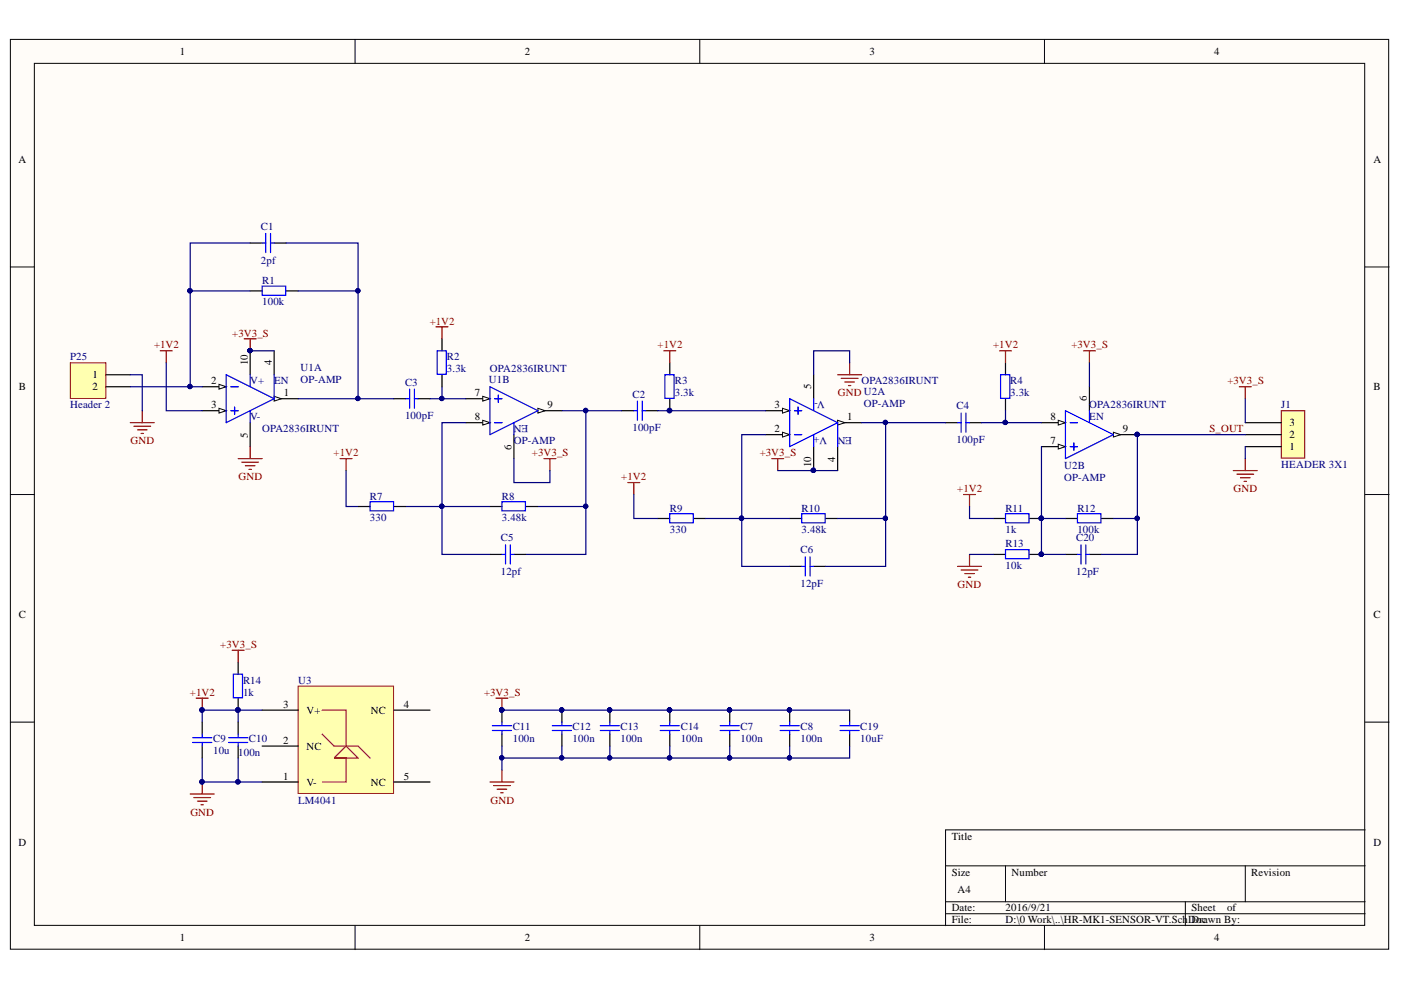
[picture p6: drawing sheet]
<svg xmlns="http://www.w3.org/2000/svg" width="297mm" height="210mm" viewBox="0 0 297 210" stroke-linecap="round" stroke-linejoin="round" font-family="sans-serif">
<g fill="#fffcf8" stroke="#000" stroke-width=".21">
<path d="M2.2 8.4h292.2v192.9h-292.2z"/>
<path d="M7.3 13.4h282v182.8h-282z"/>
</g>
<g fill="none" stroke="#000" stroke-width=".21">
<path d="M75.3 8.4v5M148.4 8.4v5M221.4 8.4v5M2.2 56.6h5.1M289.4 56.6h5.1M2.2 104.9h5.1M289.4 104.9h5.1M2.2 153.1h5.1M289.4 153.1h5.1M289.4 176h-88.9v20.3M75.3 196.3v5.1M148.4 196.3v5.1"/>
<path d="M200.5 183.6h88.9M200.5 191.2h88.9M200.5 193.7h88.9M213.2 183.6v7.6M221.4 196.3v5.1M251.3 191.2v5.1M264 183.6v7.6"/>
</g>
<path d="M42.9 82h5.1" fill="none" stroke="#000" stroke-width=".25"/>
<path d="M46.4 81.5l1.6 .5-1.6 .5z" fill="#fffcf8"/>
<path d="M46.4 81.5l1.6 .5-1.6 .5z" fill="none" stroke="#000" stroke-width=".21"/>
<path d="M42.9 87.1h5.1" fill="none" stroke="#000" stroke-width=".25"/>
<path d="M46.4 86.6l1.6 .5-1.6 .5z" fill="#fffcf8"/>
<path d="M46.4 86.6l1.6 .5-1.6 .5z" fill="none" stroke="#000" stroke-width=".21"/>
<path d="M58.1 84.5h5.1" fill="none" stroke="#000" stroke-width=".25"/>
<path d="M58.1 84l1.5 .5-1.5 .5z" fill="#fffcf8"/>
<path d="M58.1 84l1.5 .5-1.5 .5z" fill="none" stroke="#000" stroke-width=".21"/>
<path d="M53 74.4v5.1M58.1 74.4v5.1M53 89.6v5.1M98.8 89.6h5.1" fill="none" stroke="#000" stroke-width=".25"/>
<circle cx="53" cy="74.3" r=".46" fill="#000080" stroke="#000080" stroke-width=".21"/>
<path d="M48 79.5l10.1 5-10.1 5.1zM53 79.5v2.5M58.1 79.5v5M49 82h1.5M49 87.1h1.5M49.7 86.3v1.5M53 87.1v2.5" fill="none" stroke="#00f" stroke-width=".25"/>
<path d="M102.4 89.1l1.5 .5-1.5 .5z" fill="#fffcf8"/>
<path d="M102.4 89.1l1.5 .5-1.5 .5z" fill="none" stroke="#000" stroke-width=".21"/>
<path d="M98.8 84.5h5.1" fill="none" stroke="#000" stroke-width=".25"/>
<path d="M102.4 84l1.5 .5-1.5 .5z" fill="#fffcf8"/>
<path d="M102.4 84l1.5 .5-1.5 .5z" fill="none" stroke="#000" stroke-width=".21"/>
<path d="M114 87.1h5.1" fill="none" stroke="#000" stroke-width=".25"/>
<path d="M114 86.6l1.6 .5-1.6 .5z" fill="#fffcf8"/>
<path d="M114 86.6l1.6 .5-1.6 .5z" fill="none" stroke="#000" stroke-width=".21"/>
<path d="M103.9 82l10.1 5.1-10.1 5.1zM104.9 89.6h1.5M104.9 84.5h1.5M105.7 83.8v1.5M109 89.6v2.6" fill="none" stroke="#00f" stroke-width=".25"/>
<path d="M109 92.2v5M162.3 92.2h5.1" fill="none" stroke="#000" stroke-width=".25"/>
<path d="M165.9 91.6l1.5 .6-1.5 .5z" fill="#fffcf8"/>
<path d="M165.9 91.6l1.5 .6-1.5 .5z" fill="none" stroke="#000" stroke-width=".21"/>
<path d="M162.3 87.1h5.1" fill="none" stroke="#000" stroke-width=".25"/>
<path d="M165.9 86.6l1.5 .5-1.5 .5z" fill="#fffcf8"/>
<path d="M165.9 86.6l1.5 .5-1.5 .5z" fill="none" stroke="#000" stroke-width=".21"/>
<path d="M177.6 89.6h5.1" fill="none" stroke="#000" stroke-width=".25"/>
<path d="M177.6 89.1l1.5 .5-1.5 .5z" fill="#fffcf8"/>
<path d="M177.6 89.1l1.5 .5-1.5 .5z" fill="none" stroke="#000" stroke-width=".21"/>
<path d="M172.5 79.5v5M172.5 94.7v5.1M177.6 94.7v5.1M220.8 89.6h5.1" fill="none" stroke="#000" stroke-width=".25"/>
<circle cx="172.5" cy="99.7" r=".46" fill="#000080" stroke="#000080" stroke-width=".21"/>
<path d="M167.4 84.5l10.2 5.1-10.2 5.1zM168.4 92.2h1.6M168.4 87.1h1.6M169.2 86.3v1.5M172.5 84.5v2.6M172.5 92.2v2.5M177.6 89.6v5.1" fill="none" stroke="#00f" stroke-width=".25"/>
<path d="M224.4 89.1l1.5 .5-1.5 .5z" fill="#fffcf8"/>
<path d="M224.4 89.1l1.5 .5-1.5 .5z" fill="none" stroke="#000" stroke-width=".21"/>
<path d="M220.8 94.7h5.1" fill="none" stroke="#000" stroke-width=".25"/>
<path d="M224.4 94.2l1.5 .5-1.5 .5z" fill="#fffcf8"/>
<path d="M224.4 94.2l1.5 .5-1.5 .5z" fill="none" stroke="#000" stroke-width=".21"/>
<path d="M236.1 92.2h5" fill="none" stroke="#000" stroke-width=".25"/>
<path d="M236.1 91.6l1.5 .6-1.5 .5z" fill="#fffcf8"/>
<path d="M236.1 91.6l1.5 .6-1.5 .5z" fill="none" stroke="#000" stroke-width=".21"/>
<circle cx="241.1" cy="92.1" r=".46" fill="#000080" stroke="#000080" stroke-width=".21"/>
<path d="M225.9 87.1l10.2 5.1-10.2 5zM226.9 89.6h1.5M226.9 94.7h1.5M227.7 93.9v1.6M231 87.1v2.5" fill="none" stroke="#00f" stroke-width=".25"/>
<path d="M231 82v5.1" fill="none" stroke="#000" stroke-width=".25"/>
<path d="M63.2 145.5h20.2v22.7h-20.2z" fill="#ffffb0" stroke="#800000" stroke-width=".21"/>
<g fill="none" stroke="#000" stroke-width=".25">
<path d="M42.9 153.1v2.5M42.9 158.2v2.5M50.5 140.4v2.5M50.5 148v2.6M50.5 153.1v2.5M50.5 158.2v2.5M55.6 158.2h7.6M55.6 150.6h7.6M83.5 150.6h7.7M154.7 150.6v2.5M154.7 155.6v2.6M167.4 150.6v2.5"/>
<path d="M167.4 155.6v2.6M55.6 165.8h7.6M83.5 165.8h7.7"/>
</g>
<path d="M68.3 155.6l2.5 2.6h5.1l2.6 2.5M68.3 150.6h5.1v7.6M70.8 160.7l2.6-2.5 2.5 2.5h-5.1h2.6v5.1h-5.1" fill="none" stroke="#ee0e22" stroke-width=".25"/>
<g fill="none" stroke="#800000" stroke-width=".25">
<path d="M51.8 71.8h2.5M53 71.8v2.6M27.6 89.6h5.1M28.4 90.4h3.5M29.1 91.1h2.1M29.9 91.9h.5M30.2 87.1v2.5M163.6 97.2h2.6M164.9 97.2v2.6M261.5 99.8h5.1M262.8 82h2.5M264 82v2.5"/>
<path d="M264 97.2v2.6M262.2 100.5h3.6M263 101.3h2M263.8 102.1h.5M49.2 137.9h2.6M50.5 137.9v2.5M41.6 148h2.5M42.9 148v2.6M105.2 148h2.5M106.4 148v2.6M40.3 168.3h5.1M41.1 169.1h3.6"/>
<path d="M41.9 169.9h2M42.6 170.6h.5M42.9 165.8v2.5M103.9 165.8h5.1M104.6 166.6h3.6M105.4 167.3h2M106.2 168.1h.5M106.4 163.3v2.5"/>
</g>
<g fill="#000080" stroke="#000080" stroke-width=".21">
<circle cx="53" cy="74.3" r=".46"/>
<circle cx="154.7" cy="150.5" r=".46"/>
<circle cx="106.4" cy="150.5" r=".46"/>
<circle cx="167.4" cy="150.5" r=".46"/>
<circle cx="50.4" cy="150.5" r=".47"/>
<circle cx="42.8" cy="165.8" r=".46"/>
<circle cx="42.8" cy="150.5" r=".46"/>
</g>
<g fill="none" stroke="#00f" stroke-width=".25">
<path d="M40.8 156.4h4.1M40.8 157.4h4.1M42.9 155.6v.8M42.9 157.4v.8M48.5 156.4h4M48.5 157.4h4M49.5 142.9h1.9v5h-1.9zM50.5 155.6v.8M50.5 157.4v.8M152.7 153.9h4.1M152.7 154.9h4.1M154.7 153.1v.8"/>
<path d="M154.7 154.9v.7M165.4 153.9h4.1M165.4 154.9h4.1M167.4 153.1v.8M167.4 154.9v.7"/>
</g>
<path d="M14.9 76.9h7.5v7.6h-7.5z" fill="#ffffb0" stroke="#800000" stroke-width=".21"/>
<g fill="none" stroke="#000" stroke-width=".25">
<path d="M53 51.5h2.6M58.1 51.5h2.6M22.5 79.5h5.1M53 61.7h2.6M60.7 61.7h2.5M93.7 71.8v2.6M93.7 79.5v2.5M142 76.9v2.6M213.2 76.9v2.6M22.5 82h5.1M83.5 84.5h2.6M88.6 84.5h2.6"/>
<path d="M131.8 87.1h2.6M136.9 87.1h2.6M142 84.5v2.6M200.5 89.6h2.5M205.6 89.6h2.5M213.2 84.5v2.6M75.9 107.4h2.6M83.5 107.4h2.6M103.9 107.4h2.5M103.9 117.6h2.5M109 117.6h2.5M111.5 107.4h2.5"/>
<path d="M139.5 109.9h2.5M147.1 109.9h2.5M167.4 109.9h2.6M175.1 109.9h2.5M210.6 117.6h2.6M210.6 109.9h2.6M218.3 117.6h2.5M218.3 109.9h2.5M225.9 109.9h2.5M233.5 109.9h2.6M167.4 120.1h2.6M172.5 120.1h2.6"/>
</g>
<g fill="none" stroke="#800000" stroke-width=".25">
<path d="M34 74.4h2.5M35.2 74.4v2.5M92.4 69.3h2.6M93.7 69.3v2.5M140.7 74.4h2.6M142 74.4v2.5M177.6 79.5h5.1M180.1 76.9v2.6M211.9 74.4h2.6M213.2 74.4v2.5M229.7 74.4h2.6M231 74.4v2.5"/>
<path d="M50.5 97.2h5.1M51.3 98h3.5M52 98.8h2.1M52.8 99.5h.5M53 94.7v2.5M72.1 97.2h2.5M73.4 97.2v2.6M115.3 97.2h2.6M116.6 97.2v2.6M178.4 80.2h3.5M179.1 81h2.1M179.9 81.7h.5"/>
<path d="M133.1 102.3h2.6M134.4 102.3v2.6M204.3 104.9h2.5M205.6 104.9v2.5M205.6 117.6v2.5M203 120.1h5.1M203.8 120.9h3.5M204.5 121.6h2.1M205.3 122.4h.5"/>
</g>
<g fill="none" stroke="#00f" stroke-width=".25">
<path d="M55.6 51.5h.7M56.3 49.5v4.1M57.4 49.5v4.1M57.4 51.5h.7M55.6 60.7h5v1.9h-5zM92.7 74.4h1.9v5h-1.9zM141 79.5h1.9v5h-1.9zM212.1 79.5h2v5h-2zM86.1 84.5h.7M86.8 82.5v4.1M87.9 82.5v4.1M87.9 84.5h.7"/>
<path d="M134.4 87.1h.7M135.1 85v4.1M136.2 85v4.1M136.2 87.1h.7M203 89.6h.8M203.8 87.6v4M204.8 87.6v4M204.8 89.6h.8M78.5 106.4h4.9v1.9h-4.9zM106.4 106.4h5v1.9h-5zM106.4 117.6h.8M107.2 115.5v4.1"/>
<path d="M108.2 115.5v4.1M108.2 117.6h.8M142 108.9h5v1.9h-5zM170 108.9h5v1.9h-5zM170.7 118.1v4M171.8 118.1v4M213.2 108.9h5v1.9h-5zM213.2 116.5h5v2h-5zM228.4 108.9h5v1.9h-5zM170 120.1h.7M171.8 120.1h.7"/>
</g>
<g fill="#000080" stroke="#000080" stroke-width=".21">
<circle cx="141.9" cy="87" r=".47"/>
<circle cx="220.8" cy="109.9" r=".46"/>
<circle cx="220.8" cy="117.5" r=".46"/>
</g>
<path d="M271.7 87.1h4.9v10h-4.9z" fill="#ffffb0" stroke="#800000" stroke-width=".21"/>
<g fill="none" stroke="#000" stroke-width=".25">
<path d="M264 94.7h7.7M264 92.2h7.7M264 89.6h7.7M225.9 117.6h2.5M231 117.6h2.5M106.4 150.6v2.5M106.4 155.6v2.6M119.1 150.6v2.5M119.1 155.6v2.6M129.3 150.6v2.5M129.3 155.6v2.6M142 150.6v2.5"/>
<path d="M142 155.6v2.6M180.1 150.6v2.5M180.1 155.6v2.6"/>
</g>
<g fill="none" stroke="#00f" stroke-width=".25">
<path d="M228.4 117.6h.8M229.2 115.5v4.1M230.2 115.5v4.1M230.2 117.6h.8M104.4 153.9h4.1M104.4 154.9h4.1M106.4 153.1v.8M106.4 154.9v.7M117.1 153.9h4.1M117.1 154.9h4.1M119.1 153.1v.8M119.1 154.9v.7"/>
<path d="M127.3 153.9h4M127.3 154.9h4M129.3 153.1v.8M129.3 154.9v.7M140 153.9h4M140 154.9h4M142 153.1v.8M142 154.9v.7M178.1 153.9h4.1M178.1 154.9h4.1M180.1 153.1v.8M180.1 154.9v.7"/>
</g>
<g fill="#000080" stroke="#000080" stroke-width=".21">
<circle cx="129.2" cy="150.5" r=".46"/>
<circle cx="141.9" cy="150.5" r=".47"/>
<circle cx="106.4" cy="150.5" r=".46"/>
<circle cx="119.1" cy="150.5" r=".46"/>
<circle cx="53" cy="74.3" r=".46"/>
<circle cx="167.4" cy="160.7" r=".46"/>
<circle cx="154.7" cy="160.7" r=".46"/>
<circle cx="40.3" cy="61.6" r=".47"/>
<circle cx="40.3" cy="81.9" r=".46"/>
<circle cx="75.9" cy="61.6" r=".46"/>
<circle cx="75.9" cy="84.5" r=".46"/>
<circle cx="93.7" cy="84.5" r=".46"/>
<circle cx="93.7" cy="107.3" r=".46"/>
<circle cx="124.2" cy="87" r=".46"/>
<circle cx="124.2" cy="107.3" r=".46"/>
<circle cx="141.9" cy="87" r=".47"/>
<circle cx="187.7" cy="109.9" r=".46"/>
<circle cx="187.7" cy="89.6" r=".46"/>
<circle cx="213.1" cy="89.6" r=".46"/>
<circle cx="220.8" cy="109.9" r=".46"/>
<circle cx="220.8" cy="117.5" r=".46"/>
<circle cx="241.1" cy="109.9" r=".46"/>
<circle cx="241.1" cy="92.1" r=".46"/>
<circle cx="154.7" cy="150.5" r=".46"/>
<circle cx="167.4" cy="150.5" r=".46"/>
<circle cx="119.1" cy="160.7" r=".46"/>
<circle cx="129.2" cy="160.7" r=".46"/>
<circle cx="142" cy="160.7" r=".46"/>
<circle cx="172.5" cy="99.7" r=".46"/>
<circle cx="106.4" cy="160.7" r=".46"/>
<circle cx="42.8" cy="150.5" r=".46"/>
<circle cx="42.8" cy="165.8" r=".46"/>
<circle cx="50.4" cy="165.8" r=".47"/>
<circle cx="50.4" cy="150.5" r=".47"/>
<circle cx="157.2" cy="109.9" r=".46"/>
</g>
<g fill="none" stroke="#000080" stroke-width=".25">
<path d="M53 51.5h-12.7v10.2M60.7 51.5h15.2v10.2M27.6 79.5h2.6v7.6M35.2 76.9v10.2h7.7M53 61.7h-12.7v20.3M53 74.4h5.1M63.2 61.7h12.7v22.8h-12.7M180.1 76.9v-2.5h-7.6v5.1M231 76.9v5.1M27.6 82h15.3M73.4 99.8v7.6h2.5M75.9 84.5h7.6"/>
<path d="M91.2 84.5h7.6M93.7 82v2.5M98.8 89.6h-5.1v17.8h-7.6M109 97.2v5.1h7.6v-2.5M119.1 87.1h5.1v20.3h-10.2M124.2 87.1h7.6M139.5 87.1h22.8M162.3 92.2h-5v17.7h10.1M164.9 99.8h12.7M182.7 89.6h5.1v20.3M187.8 89.6h12.7M208.1 89.6h12.7"/>
<path d="M213.2 87.1v2.5M220.8 94.7v22.9h5.1M264 92.2h-22.9v17.7h-5M264 84.5v5.1M264 94.7v2.5M103.9 107.4h-10.2v10.2h10.2M124.2 107.4v10.2h-12.7M134.4 104.9v5h5.1M149.6 109.9h7.7v10.2h10.1M177.6 109.9h10.2v10.2h-12.7M205.6 107.4v2.5h5M205.6 117.6h5"/>
<path d="M220.8 109.9h5.1M241.1 109.9v7.7h-7.6M50.5 150.6v2.5M55.6 150.6h-12.7v2.5M106.4 150.6h73.7M106.4 158.2v2.5h48.3M119.1 158.2v2.5M129.3 158.2v2.5M142 158.2v2.5M154.7 158.2v2.5M167.4 158.2v2.5h-12.7M180.1 158.2v2.5h-12.7"/>
<path d="M42.9 160.7v5.1h12.7M50.5 160.7v5.1M106.4 160.7v2.6"/>
</g>
<g font-size="2.3">
<text x="38.2" y="11.7">1</text>
<text x="111.2" y="11.7">2</text>
<text x="184.3" y="11.7">3</text>
<text x="257.4" y="11.7">4</text>
<text x="3.9" y="34.5">A</text>
<text x="291.2" y="34.5">A</text>
<text x="52.5" y="77.4" transform="rotate(-90 52.5 77.4)">10</text>
<text x="57.6" y="77.4" transform="rotate(-90 57.6 77.4)">4</text>
<text x="4" y="82.8">B</text>
<text x="19.6" y="80.2">1</text>
<text x="19.6" y="82.8">2</text>
<text x="44.8" y="81.5">2</text>
<text x="172" y="82.5" transform="rotate(-90 172 82.5)">5</text>
<text x="291.2" y="82.8">B</text>
<text x="44.8" y="86.6">3</text>
<text x="60.2" y="84">1</text>
<text x="100.7" y="89.1">8</text>
<text x="100.7" y="84">7</text>
<text x="116.1" y="86.6">9</text>
<text x="164.2" y="86.6">3</text>
<text x="179.6" y="89.1">1</text>
<text x="222.8" y="89.1">8</text>
<text x="230.5" y="85" transform="rotate(-90 230.5 85)">6</text>
<text x="52.5" y="92.8" transform="rotate(-90 52.5 92.8)">5</text>
<text x="108.5" y="95.4" transform="rotate(-90 108.5 95.4)">6</text>
<text x="164.2" y="91.6">2</text>
<text x="222.8" y="94.2">7</text>
<text x="238.1" y="91.6">9</text>
<text x="273.4" y="95.4">1</text>
<text x="273.4" y="92.9">2</text>
<text x="273.4" y="90.4">3</text>
<text x="172" y="99" transform="rotate(-90 172 99)">10</text>
<text x="177.1" y="97.9" transform="rotate(-90 177.1 97.9)">4</text>
<text x="4" y="131">C</text>
<text x="291.2" y="131">C</text>
<text x="60.1" y="150">3</text>
<text x="65" y="151.3">V+</text>
<text x="78.6" y="151.3">NC</text>
<text x="85.6" y="150">4</text>
<text x="60.1" y="157.7">2</text>
<text x="65" y="158.9">NC</text>
<text x="60.1" y="165.3">1</text>
<text x="65" y="166.6">V-</text>
<text x="78.6" y="166.6">NC</text>
<text x="85.6" y="165.3">5</text>
<text x="3.9" y="179.3">D</text>
<text x="201.8" y="178">Title</text>
<text x="291.2" y="179.3">D</text>
<text x="201.8" y="185.6">Size</text>
<text x="214.5" y="185.6">Number</text>
<text x="265.3" y="185.6">Revision</text>
<text x="203" y="189.4">A4</text>
<text x="201.8" y="193.2">Date:</text>
<text x="201.8" y="195.8">File:</text>
<text x="213.2" y="193.2">2016/9/21</text>
<text x="213.2" y="195.8">D:\0 Work\..\HR-MK1-SENSOR-VT.Sch</text>
<text x="251.9" y="195.8">DDorawn By:</text>
<text x="252.6" y="193.2">Sheet</text>
<text x="254.8" y="195.8">c</text>
<text x="260.2" y="193.2">of</text>
<text x="38.2" y="199.6">1</text>
<text x="111.2" y="199.6">2</text>
<text x="184.3" y="199.6">3</text>
<text x="257.4" y="199.6">4</text>
</g>
<g font-size="2.3" fill="#000080">
<text x="55.3" y="48.8">C1</text>
<text x="55.3" y="55.9">2pf</text>
<text x="55.6" y="64.8">100k</text>
<text x="55.6" y="60.2">R1</text>
<text x="14.9" y="76.4">P25</text>
<text x="94.8" y="76.4">R2</text>
<text x="53" y="81.5">V+</text>
<text x="58.1" y="81.5">EN</text>
<text x="63.7" y="78.7">U1A</text>
<text x="63.7" y="81.2">OP-AMP</text>
<text x="85.9" y="81.7">C3</text>
<text x="94.8" y="79">3.3k</text>
<text x="103.6" y="81.2">U1B</text>
<text x="103.9" y="79">OPA2836IRUNT</text>
<text x="143.1" y="81.5">R3</text>
<text x="182.7" y="81.5">OPA2836IRUNT</text>
<text x="214.2" y="81.5">R4</text>
<text x="14.9" y="86.6">Header 2</text>
<text x="53" y="89.1">V-</text>
<text x="85.9" y="88.8">100pF</text>
<text x="134.1" y="84.3">C2</text>
<text x="143.1" y="84">3.3k</text>
<text x="174.9" y="85" transform="rotate(-180 174.9 85)">V-</text>
<text x="183.2" y="86.3">OP-AMP</text>
<text x="202.8" y="86.8">C4</text>
<text x="214.2" y="84">3.3k</text>
<text x="231" y="89.1">EN</text>
<text x="231" y="86.6">OPA2836IRUNT</text>
<text x="271.7" y="86.6">J1</text>
<text x="55.6" y="91.6">OPA2836IRUNT</text>
<text x="109" y="94.2">OP-AMP</text>
<text x="112" y="90.1" transform="rotate(-180 112 90.1)">EN</text>
<text x="134.1" y="91.4">100pF</text>
<text x="175.4" y="92.6" transform="rotate(-180 175.4 92.6)">V+</text>
<text x="180.6" y="92.6" transform="rotate(-180 180.6 92.6)">EN</text>
<text x="202.8" y="93.9">100pF</text>
<text x="225.6" y="99.5">U2B</text>
<text x="271.7" y="99.2">HEADER 3X1</text>
<text x="78.4" y="105.9">R7</text>
<text x="106.4" y="105.9">R8</text>
<text x="225.6" y="102">OP-AMP</text>
<text x="78.4" y="110.5">330</text>
<text x="106.4" y="110.5">3.48k</text>
<text x="142" y="113">330</text>
<text x="142" y="108.5">R9</text>
<text x="170" y="113">3.48k</text>
<text x="170" y="108.5">R10</text>
<text x="213.2" y="113">1k</text>
<text x="213.2" y="108.5">R11</text>
<text x="228.4" y="113">100k</text>
<text x="228.4" y="108.5">R12</text>
<text x="106.2" y="114.8">C5</text>
<text x="169.7" y="117.3">C6</text>
<text x="213.2" y="116.1">R13</text>
<text x="228.2" y="114.8">C20</text>
<text x="106.2" y="121.9">12pf</text>
<text x="169.7" y="124.4">12pF</text>
<text x="213.2" y="120.6">10k</text>
<text x="228.2" y="121.9">12pF</text>
<text x="51.5" y="147.5">1k</text>
<text x="51.5" y="145">R14</text>
<text x="63.2" y="145">U3</text>
<text x="108.7" y="154.9">C11</text>
<text x="121.4" y="154.9">C12</text>
<text x="131.6" y="154.9">C13</text>
<text x="144.3" y="154.9">C14</text>
<text x="157" y="154.9">C7</text>
<text x="169.7" y="154.9">C8</text>
<text x="182.4" y="154.9">C19</text>
<text x="45.2" y="159.9">10u</text>
<text x="45.2" y="157.4">C9</text>
<text x="50.5" y="160.2">100n</text>
<text x="52.8" y="157.4">C10</text>
<text x="108.7" y="157.4">100n</text>
<text x="121.4" y="157.4">100n</text>
<text x="131.6" y="157.4">100n</text>
<text x="144.3" y="157.4">100n</text>
<text x="157" y="157.4">100n</text>
<text x="169.7" y="157.4">100n</text>
<text x="182.4" y="157.4">10uF</text>
<text x="63.2" y="170.4">LM4041</text>
</g>
<g font-size="2.3" fill="#800000">
<text x="49.2" y="71.3">+3V3_S</text>
<text x="91.1" y="68.8">+1V2</text>
<text x="32.7" y="73.9">+1V2</text>
<text x="139.4" y="73.9">+1V2</text>
<text x="210.6" y="73.9">+1V2</text>
<text x="227.2" y="73.9">+3V3_S</text>
<text x="260.2" y="81.5">+3V3_S</text>
<text x="177.7" y="84">GND U2A</text>
<text x="27.7" y="94.2">GND</text>
<text x="256.4" y="91.6">S_OUT</text>
<text x="50.6" y="101.8">GND</text>
<text x="70.7" y="96.7">+1V2</text>
<text x="112.8" y="96.7">+3V3_S</text>
<text x="131.7" y="101.8">+1V2</text>
<text x="161.1" y="96.7">+3V3_S</text>
<text x="203" y="104.4">+1V2</text>
<text x="261.5" y="104.4">GND</text>
<text x="203" y="124.7">GND</text>
<text x="46.7" y="137.4">+3V3_S</text>
<text x="40.3" y="147.5">+1V2</text>
<text x="102.6" y="147.5">+3V3_S</text>
<text x="40.4" y="173">GND</text>
<text x="104" y="170.4">GND</text>
</g>
</svg>
